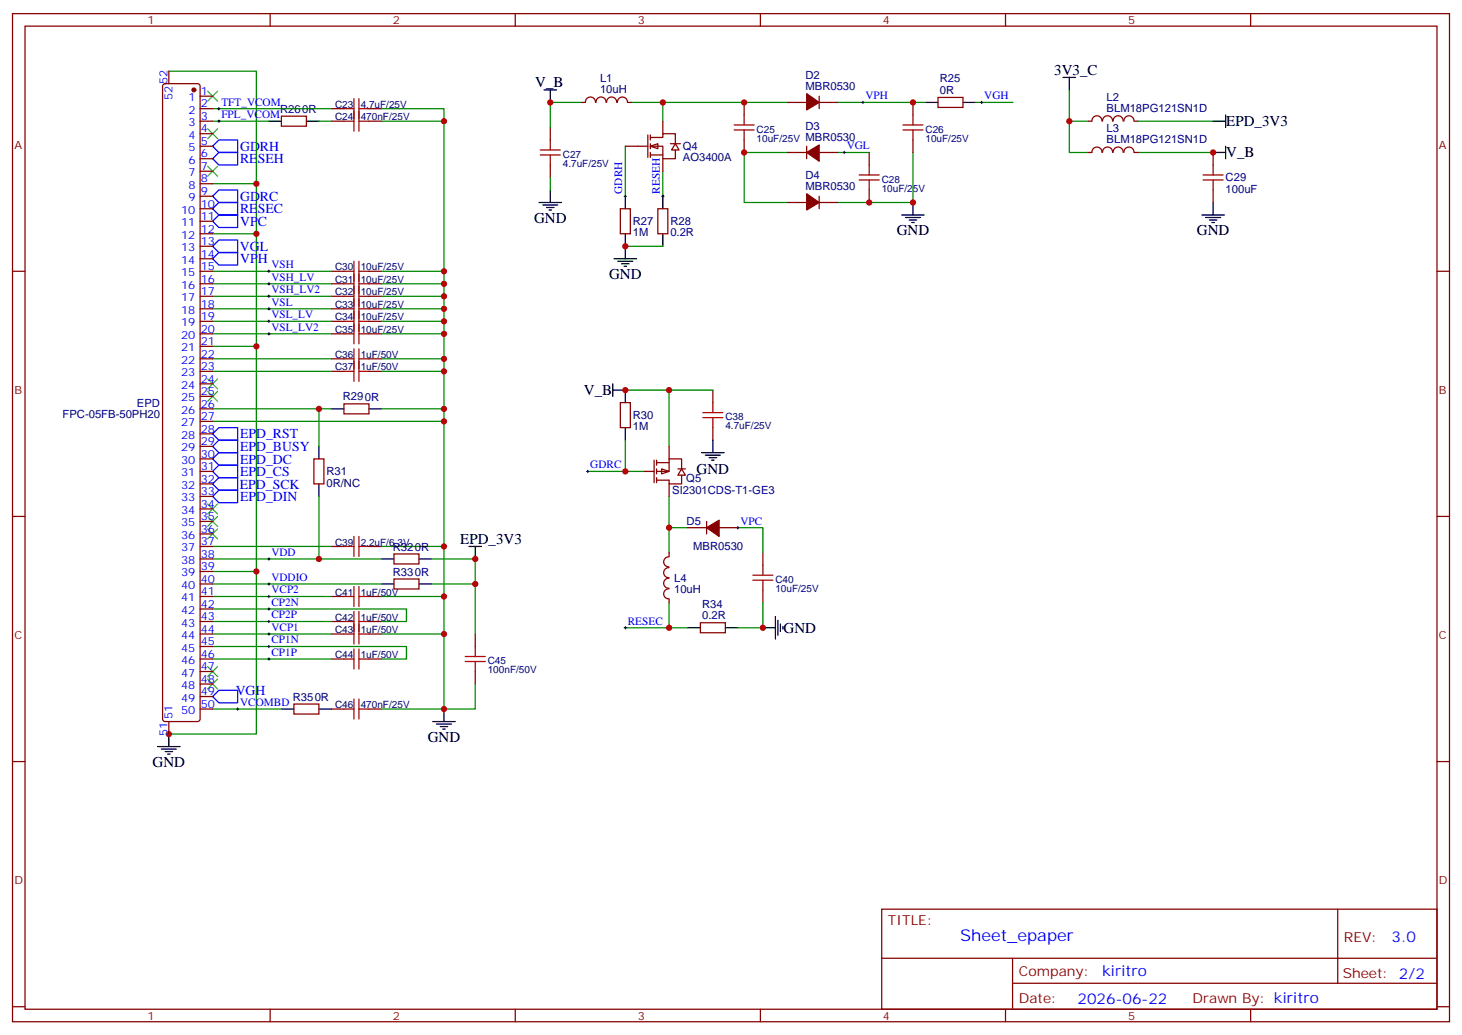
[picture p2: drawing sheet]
<svg xmlns="http://www.w3.org/2000/svg" width="412mm" height="292mm" viewBox="0 0 412 292" stroke-linecap="round" stroke-linejoin="round" font-family="sans-serif">
<g fill="none" stroke="#870000" stroke-width=".35">
<path d="M3.5 3.8h405.4v284.4h-405.4zM7.1 7.4h398.2v277.3h-398.2zM76.2 3.8v3.6M145.3 3.8v3.6M214.5 3.8v3.6M283.6 3.8v3.6M352.8 3.8v3.6M79.4 32.8h7v2.8h-7zM93.5 30.7h3.5M93.5 34.2h3.5M104.1 30.7h3.5M104.1 34.2h3.5"/>
<path d="M155.2 35.9v3.6M164 28.9h1.1M165.1 28.9a1.41 1.41 0 0 1 1.4-1.5 1.41 1.41 0 0 1 1.5 1.5M168.1 28.9a1.41 1.41 0 0 1 1.4-1.5 1.41 1.41 0 0 1 1.4 1.5M171.1 28.9a1.41 1.41 0 0 1 1.4-1.5 1.41 1.41 0 0 1 1.4 1.5M174.2 28.9a1.41 1.41 0 0 1 1.4-1.5 1.41 1.41 0 0 1 1.4 1.5M177.1 28.9h1.1M209.9 28.9v3.5M209.9 39.5v3.5M257.5 28.9v3.5M257.5 39.5v3.5M264.6 27.5h7v2.8h-7z"/>
<path d="M155.2 46.5v3.6M175 58.9h2.8v7h-2.8zM185.6 58.9h2.8v7h-2.8zM245.2 43v3.5M245.2 53.6v3.5M342.2 43v3.5M342.2 53.6v3.5M3.5 76.5h3.6M93.5 76.5h3.5M104.1 76.5h3.5M405.3 76.5h3.6M93.5 80h3.5"/>
<path d="M93.5 83.6h3.5M93.5 87.1h3.5M93.5 90.6h3.5M93.5 94.2h3.5M104.1 80h3.5M104.1 83.6h3.5M104.1 87.1h3.5M104.1 90.6h3.5M104.1 94.2h3.5M93.5 101.2h3.5M93.5 104.7h3.5M97 113.9h7.1v2.8h-7.1z"/>
<path d="M104.1 101.2h3.5M104.1 104.7h3.5M175 113.6h2.8v7h-2.8zM201.1 110v3.6M88.5 129.4h2.9v7.1h-2.9zM201.1 120.6v3.5M3.5 145.7h3.6M93.5 154.1h3.5M104.1 154.1h3.5M111.1 156.2h7.1v2.9h-7.1zM188.7 157.1a1.41 1.41 0 0 0-1.5 1.4 1.41 1.41 0 0 0 1.5 1.4M188.7 155.9v1.1"/>
<path d="M215.2 155.9v3.5M405.3 145.7h3.6M93.5 168.2h3.5M93.5 175.3h3.5M93.5 178.8h3.5M104.1 168.2h3.5M104.1 175.3h3.5M104.1 178.8h3.5M111.1 163.3h7.1v2.8h-7.1zM134.1 178.8v3.6M188.7 163.1a1.41 1.41 0 0 0-1.5 1.4 1.41 1.41 0 0 0 1.5 1.4M188.7 160.1a1.41 1.41 0 0 0-1.5 1.4 1.41 1.41 0 0 0 1.5 1.4"/>
<path d="M188.7 166.1a1.41 1.41 0 0 0-1.5 1.4 1.41 1.41 0 0 0 1.5 1.4M188.7 168.9v1.1M197.6 175.6h7v2.9h-7zM215.2 166.5v3.5M82.9 198.6h7.1v2.8h-7.1zM93.5 185.9h3.5M93.5 200h3.5M104.1 185.9h3.5M104.1 200h3.5M134.1 189.4v3.5M3.5 214.8h3.6M405.3 214.8h3.6"/>
<path d="M248.7 256.4h156.6v28.3h-156.6zM377.3 256.5v20.8M248.7 270.3h156.5M285.6 277.3h119.6M285.6 270.3v14.1M3.5 284h3.6M76.2 284.7v3.5M145.3 284.7v3.5M214.5 284.7v3.5M283.6 284.7v3.5M352.8 284.7v3.5M405.3 284h3.6"/>
</g>
<g fill="none" stroke="#3c3" stroke-width=".35">
<path d="M58.6 25.7l2.8 2.8M58.6 36.3l2.8 2.8M61.4 25.7l-2.8 2.8M61.4 36.3l-2.8 2.8M58.6 46.9l2.8 2.8M61.4 46.9l-2.8 2.8M58.6 106.9l2.8 2.8M58.6 110.4l2.8 2.8M61.4 106.9l-2.8 2.8M61.4 110.4l-2.8 2.8M58.6 142.1l2.8 2.9M58.6 145.7l2.8 2.8"/>
<path d="M58.6 149.2l2.8 2.8M61.4 142.1l-2.8 2.9M61.4 145.7l-2.8 2.8M61.4 149.2l-2.8 2.8M58.6 188l2.8 2.8M58.6 191.5l2.8 2.8M61.4 188l-2.8 2.8M61.4 191.5l-2.8 2.8"/>
</g>
<g fill="none" stroke="#000" stroke-width=".35">
<path d="M75.8 34.2h3.6M86.4 34.2h3.6M153.5 25.4h3.5M155.2 25.4v3.5M261.1 28.9h3.5M271.6 28.9h3.6M299.9 21.8h3.5M301.6 21.8v3.6M342.2 34.2h3.5M345.7 32.4v3.5M152 57.1h6.4M153.1 57.8h4.2"/>
<path d="M154.2 58.5h2.1M154.9 59.2h.7M155.2 53.6v3.5M176.4 55.4v3.5M187 55.4v3.5M257.5 57.1v3.5M342.2 43h3.5M342.2 57.1v3.5M345.7 41.2v3.6M173.2 73h6.4M174.3 73.7h4.2M175.3 74.4h2.1"/>
<path d="M176 75.1h.7M176.4 65.9v7.1M187 65.9v3.6M254.4 60.6h6.3M255.4 61.3h4.2M256.5 62.1h2.1M257.2 62.8h.7M339 60.6h6.4M340.1 61.3h4.2M341.1 62.1h2.2M341.8 62.8h.7M93.5 115.3h3.5"/>
<path d="M104.1 115.3h3.5M172.9 110h3.5v3.6M172.9 108.3v3.5M90 125.9v3.5M90 136.5v3.5M176.4 120.6v3.5M197.9 127.7h6.4M199 128.4h4.2M200 129.1h2.1M200.7 129.8h.7M201.1 124.1v3.6M107.6 157.7h3.5"/>
<path d="M118.2 157.7h3.5M132.3 154.1h3.5M134.1 154.1v3.6M107.6 164.7h3.5M118.2 164.7h3.5M194 177.1h3.6M204.6 177.1h3.5M215.2 177.1h3.5M218.7 173.9v6.3M219.4 174.9v4.3M220.1 176v2.1M220.8 176.7v.7"/>
<path d="M79.4 200h3.5M90 200h3.5M125.2 200v3.5M44.4 210.6h6.4M45.5 211.3h4.2M46.6 212h2.1M47.3 212.7h.7M47.6 207v3.6M122.1 203.5h6.3M123.1 204.2h4.3M124.2 204.9h2.1M124.9 205.6h.7"/>
</g>
<g fill="none" stroke="#a10000" stroke-width=".35">
<path d="M97 30.7h2.8M97 34.2h2.8M99.8 27.8v9.2M101.2 30.7h2.9M101.2 27.8v9.2M101.2 34.2h2.9M155.2 39.5v2.8M207.1 36.7h5.6M207.1 35.2h5.6M209.9 32.4v2.8M209.9 36.7v2.8M254.7 36.7h5.6"/>
<path d="M254.7 35.2h5.6M257.5 32.4v2.8M257.5 36.7v2.8M152.4 43.7h5.6M152.4 42.3h5.6M155.2 43.7v2.8M242.4 50.8h5.6M242.4 49.4h5.6M245.2 46.5v2.9M245.2 50.8v2.8M339.4 50.8h5.6M339.4 49.4h5.6"/>
<path d="M342.2 46.5v2.9M342.2 50.8v2.8M97 76.5h2.8M99.8 73.7v23.3M101.2 73.7v23.3M101.2 76.5h2.9M97 80h2.8M97 83.6h2.8M97 87.1h2.8M97 90.6h2.8M97 94.2h2.8M99.8 98.4v9.2"/>
<path d="M101.2 98.4v9.2M101.2 80h2.9M101.2 83.6h2.9M101.2 87.1h2.9M101.2 90.6h2.9M101.2 94.2h2.9M97 101.2h2.8M97 104.7h2.8M101.2 101.2h2.9M101.2 104.7h2.9M198.3 117.8h5.6M198.3 116.4h5.6"/>
<path d="M201.1 113.6v2.8M201.1 117.8v2.8M97 154.1h2.8M99.8 151.3v5.7M101.2 151.3v5.7M101.2 154.1h2.9M215.2 159.4v2.8M97 168.2h2.8M97 175.3h2.8M97 178.8h2.8M99.8 165.4v5.7M99.8 172.5v9.1"/>
<path d="M101.2 165.4v5.7M101.2 172.5v9.1M101.2 168.2h2.9M101.2 175.3h2.9M101.2 178.8h2.9M212.4 162.2h5.6M212.4 163.7h5.6M215.2 163.7v2.8M97 185.9h2.8M97 200h2.8M99.8 183.1v5.6M99.8 197.2v5.6"/>
<path d="M101.2 183.1v5.6M101.2 197.2v5.6M101.2 185.9h2.9M101.2 200h2.9M131.2 186.6h5.7M131.2 185.2h5.7M134.1 182.4v2.8M134.1 186.6v2.8"/>
</g>
<g fill="none" stroke="#008700" stroke-width=".35">
<path d="M47.6 20.1h24.7v31.7M60 30.7h33.5M60 34.2h15.8M90 34.2h3.5M107.6 30.7h17.6v3.5h-17.6M125.2 34.2v60h-17.6M164 28.9h-8.8v7M178.2 28.9h8.8v5.3M187 28.9h35.2M236.4 28.9h24.7M275.2 28.9h10.6M301.6 25.4v8.8"/>
<path d="M306.9 34.2h-5.3v8.8h5.3M321 34.2h21.2M60 51.8h12.3v14.1h-12.3M155.2 50.1v3.5M176.4 41.2v14.2M187 48.3v7.1M222.2 43h-12.3v14.1h12.3M236.4 43h8.8M257.5 43v14.1h-21.1M321 43h21.2M60 76.5h33.5M72.3 65.9v31.8h-12.3"/>
<path d="M107.6 76.5h17.6M176.4 69.5h10.6M60 80h33.5M60 83.6h33.5M60 87.1h33.5M60 90.6h33.5M60 94.2h33.5M72.3 97.7v63.5h-12.3M107.6 80h17.6M107.6 83.6h17.6M107.6 87.1h17.6M107.6 90.6h17.6"/>
<path d="M125.2 94.2v7h-17.6M60 101.2h33.5M60 104.7h33.5M60 115.3h33.5M90 115.3v10.6M125.2 101.2v3.5h-17.6M125.2 115.3v3.6h-65.2M125.2 104.7v10.6h-17.6M125.2 118.9v35.2h-17.6M176.4 110h24.7M188.7 110v15.9M165.8 133h10.6"/>
<path d="M176.4 124.1v8.9h5.3M60 154.1h33.5M60 157.7h47.6M90 140v17.7M121.7 157.7h12.4v7h-12.4M125.2 154.1v14.1h-17.6M188.7 140v15.9M188.7 148.8h5.3M208.1 148.8h7.1v7.1M60 171.8h54.7v3.5h-7.1M60 164.7h47.6M60 168.2h33.5"/>
<path d="M60 175.3h33.5M60 178.8h33.5M72.3 161.2v45.8h-24.7M125.2 168.2v10.6h-17.6M125.2 178.8v21.2h-17.6M134.1 164.7v14.1M176.4 177.1h12.3M188.7 170v7.1h5.3M215.2 170v7.1h-7.1M60 182.4h54.7v3.5h-7.1M60 185.9h33.5M60 200h19.4"/>
<path d="M134.1 192.9v7.1h-8.9"/>
</g>
<g fill="none" stroke="#00f" stroke-width=".35">
<path d="M60 41.2l1.7-1.7h5.3v3.5h-5.3zM60 44.8l1.7-1.8h5.3v3.5h-5.3zM60 55.4l1.7-1.8h5.3v3.5h-5.3zM60 58.9l1.7-1.8h5.3v3.5h-5.3zM60 62.4l1.7-1.8h5.3v3.6h-5.3zM60 73l1.7-1.8h5.3v3.6h-5.3zM61.7 67.7h5.3v3.5h-5.3l-1.7-1.7zM60 122.4l1.7-1.8h5.3v3.5h-5.3zM60 125.9l1.7-1.8h5.3v3.6h-5.3zM60 129.4l1.7-1.7h5.3v3.5h-5.3zM60 133l1.7-1.8h5.3v3.5h-5.3zM60 136.5l1.7-1.8h5.3v3.6h-5.3z"/>
<path d="M60 140l1.7-1.7h5.3v3.5h-5.3zM60 196.5l1.7-1.8h5.3v3.5h-5.3z"/>
</g>
<g fill="none" stroke="#000" stroke-width=".28">
<path d="M61.4 30.7h.7M61.4 34.2h.7M61.7 30.3v.7M61.7 33.8v.7M243.1 28.9h.7M243.4 28.5v.7M276.6 28.9h.7M276.9 28.5v.7M176 55.4h.7M176.4 55v.7M186.6 55.4h.7M187 55v.7"/>
<path d="M237.8 43h.7M238.1 42.7v.7M75.5 76.5h.7M75.8 76.2v.7M75.8 79.7v.7M75.5 80h.7M75.5 83.6h.7M75.5 87.1h.7M75.5 90.6h.7M75.5 94.2h.7M75.8 83.2v.7M75.8 86.7v.8"/>
<path d="M75.8 90.3v.7M75.8 93.8v.7M165.5 133h.7M165.8 132.6v.7M75.5 157.7h.7M75.8 157.3v.7M207.8 148.8h.7M208.1 148.5v.7M75.5 164.7h.7M75.5 168.2h.7M75.5 171.8h.7M75.5 175.3h.7"/>
<path d="M75.5 178.8h.7M75.8 164.4v.7M75.8 167.9v.7M75.8 171.4v.7M75.8 174.9v.7M75.8 178.5v.7M176 177.1h.7M176.4 176.7v.7M66.7 200h.7M67 199.6v.7M75.5 182.4h.7M75.5 185.9h.7"/>
<path d="M75.8 182v.7M75.8 185.5v.7"/>
</g>
<g fill="#c00">
<circle cx="72.3" cy="65.9" r=".88"/>
<circle cx="72.3" cy="97.7" r=".88"/>
<circle cx="72.3" cy="51.8" r=".88"/>
<circle cx="72.3" cy="161.2" r=".88"/>
<circle cx="47.6" cy="207" r=".88"/>
<circle cx="125.2" cy="34.2" r=".88"/>
<circle cx="125.2" cy="76.5" r=".88"/>
<circle cx="125.2" cy="80" r=".88"/>
<circle cx="125.2" cy="83.6" r=".88"/>
<circle cx="125.2" cy="87.1" r=".88"/>
<circle cx="125.2" cy="90.6" r=".88"/>
<circle cx="125.2" cy="94.2" r=".88"/>
<circle cx="125.2" cy="101.2" r=".88"/>
<circle cx="125.2" cy="104.7" r=".88"/>
<circle cx="125.2" cy="115.3" r=".88"/>
<circle cx="125.2" cy="118.9" r=".88"/>
<circle cx="125.2" cy="154.1" r=".88"/>
<circle cx="125.2" cy="168.2" r=".88"/>
<circle cx="125.2" cy="178.8" r=".88"/>
<circle cx="125.2" cy="200" r=".88"/>
<circle cx="134.1" cy="157.7" r=".88"/>
<circle cx="134.1" cy="164.7" r=".88"/>
<circle cx="176.4" cy="69.5" r=".88"/>
<circle cx="155.2" cy="28.9" r=".88"/>
<circle cx="187" cy="28.9" r=".88"/>
<circle cx="209.9" cy="28.9" r=".88"/>
<circle cx="209.9" cy="43" r=".88"/>
<circle cx="257.5" cy="28.9" r=".88"/>
<circle cx="245.2" cy="57.1" r=".88"/>
<circle cx="257.5" cy="57.1" r=".88"/>
<circle cx="301.6" cy="34.2" r=".88"/>
<circle cx="188.7" cy="110" r=".88"/>
<circle cx="188.7" cy="148.8" r=".88"/>
<circle cx="176.4" cy="110" r=".88"/>
<circle cx="176.4" cy="133" r=".88"/>
<circle cx="188.7" cy="177.1" r=".88"/>
<circle cx="215.2" cy="177.1" r=".88"/>
<circle cx="90" cy="115.3" r=".88"/>
<circle cx="90" cy="157.7" r=".88"/>
<circle cx="342.2" cy="43" r=".88"/>
</g>
<path d="M186.6 132.3l2.1 .7-2.1 .7z" fill="#fff" stroke="#870000" stroke-width=".35"/>
<g fill="none" stroke="#870000" stroke-width=".35">
<path d="M181.7 133h2.8M184.5 129.8v6.3M185.2 130.5h3.5M185.2 129.8v1.4M185.2 132.3v1.4M185.2 134.7v1.4M188.7 129.4h3.6v2.9M188.7 129.4v3.6h-3.5M188.7 125.9v3.5M188.7 136.5v3.5M191.2 132.3h2.1M192.3 132.3l1 1.7h-2.1z"/>
<path d="M192.3 134v2.5h-3.6v-1.1h-3.5"/>
</g>
<g fill="#fff" stroke="#870000" stroke-width=".35">
<path d="M183.4 41.2l2.2-.7v1.4z"/>
<path d="M190.5 40.5l1.1 1.8h-2.2z"/>
</g>
<g fill="none" stroke="#870000" stroke-width=".35">
<path d="M46.1 23.8l.5-.2h9.1l.5 .2 .2 .5v178.5l-.2 .5-.5 .2h-9.1l-.5-.2-.2-.5v-178.5zM47.6 20.1v3.5M56.4 34.2h3.6M56.4 27.1h3.6M56.4 30.7h3.6M56.4 37.7h3.6M182.7 38.1v6.3M183.4 38.8h3.6v-1.1h3.5v2.8M183.4 38.1v1.4M187 34.2v3.5M222.2 28.9h5.3M231.1 27.1v3.6"/>
<path d="M231.1 28.9h5.3M306.9 34.2h1.1M308 34.2a1.41 1.41 0 0 1 1.4-1.5 1.41 1.41 0 0 1 1.4 1.5M311 34.2a1.41 1.41 0 0 1 1.4-1.5 1.41 1.41 0 0 1 1.4 1.5M314 34.2a1.41 1.41 0 0 1 1.4-1.5 1.41 1.41 0 0 1 1.4 1.5M317 34.2a1.41 1.41 0 0 1 1.4-1.5 1.41 1.41 0 0 1 1.4 1.5M320 34.2h1M56.4 41.2h3.6M56.4 44.8h3.6M56.4 48.3h3.6M56.4 51.8h3.6M56.4 55.4h3.6"/>
<path d="M56.4 58.9h3.6M176.4 41.2h6.3M183.4 41.2h3.6v3.6h3.5v-2.5M183.4 43.7h3.6M183.4 40.5v1.4M183.4 43v1.4M187 44.8v3.5M189.1 40.5h2.8M222.2 43h5.3M222.2 57.1h5.3M227.5 41.2v3.6M231.1 43h5.3"/>
<path d="M231.1 57.1h5.3M231.1 55.4v3.5M306.9 43h1.1M308 43a1.41 1.41 0 0 1 1.4-1.5 1.41 1.41 0 0 1 1.4 1.5M311 43a1.41 1.41 0 0 1 1.4-1.5 1.41 1.41 0 0 1 1.4 1.5M314 43a1.41 1.41 0 0 1 1.4-1.5 1.41 1.41 0 0 1 1.4 1.5M317 43a1.41 1.41 0 0 1 1.4-1.5 1.41 1.41 0 0 1 1.4 1.5M320 43h1M56.4 62.4h3.6M56.4 65.9h3.6M56.4 69.5h3.6M56.4 73h3.6"/>
<path d="M56.4 76.5h3.6M56.4 80h3.6M56.4 83.6h3.6M56.4 87.1h3.6M56.4 90.6h3.6M56.4 94.2h3.6M56.4 97.7h3.6M56.4 101.2h3.6M56.4 104.7h3.6M56.4 108.3h3.6M56.4 111.8h3.6M56.4 115.3h3.6"/>
<path d="M56.4 118.9h3.6M56.4 122.4h3.6M56.4 125.9h3.6M56.4 129.4h3.6M56.4 133h3.6M56.4 136.5h3.6M56.4 140h3.6M56.4 143.5h3.6M56.4 147.1h3.6M56.4 150.6h3.6M56.4 154.1h3.6M56.4 157.7h3.6"/>
<path d="M194 148.8h5.3M199.3 147.1v3.5M202.8 148.8h5.3M56.4 161.2h3.6M56.4 164.7h3.6M56.4 168.2h3.6M56.4 171.8h3.6M56.4 175.3h3.6M56.4 178.8h3.6M56.4 182.4h3.6M56.4 185.9h3.6M56.4 189.4h3.6"/>
<path d="M56.4 192.9h3.6M56.4 196.5h3.6M56.4 200h3.6M47.6 203.5v3.5"/>
</g>
<g fill="#870000" stroke="#870000" stroke-width=".35">
<path d="M199.3 148.8l3.5-2.1v4.6z"/>
<path d="M227.5 54.6l3.6 2.5-3.6 2.1z"/>
<path d="M227.5 43l3.6-2.1v4.6z"/>
<path d="M227.5 26.4l3.6 2.5-3.6 2.1z"/>
<circle cx="54.7" cy="25.4" r=".53"/>
</g>
<text font-size="4.6" fill="#00f" x="270.8" y="265.5">Sheet_epaper</text>
<g font-size="4.2">
<text x="297.4" y="21.1">3V3_C</text>
<text x="151" y="24.7">V_B</text>
<text x="345.9" y="35.6">EPD_3V3</text>
<text x="345.9" y="44.4">V_B</text>
<text x="150.6" y="62.8">GND</text>
<text x="252.9" y="66.3">GND</text>
<text x="337.6" y="66.3">GND</text>
<text x="171.8" y="78.6">GND</text>
<text x="164.7" y="111.4">V_B</text>
<text x="196.5" y="133.7">GND</text>
<text x="129.8" y="153.4">EPD_3V3</text>
<text x="221" y="178.5">GND</text>
<text x="120.6" y="209.2">GND</text>
<text x="43" y="216.2">GND</text>
</g>
<g font-size="4.2" fill="#00f">
<text x="392.5" y="265.7">3.0</text>
<text x="310.9" y="275.3">kiritro</text>
<text x="304" y="283.1">2026-06-22</text>
</g>
<g font-size="3.9" fill="#00f">
<text x="67.7" y="42.5">GDRH</text>
<text x="67.7" y="46.1">RESEH</text>
<text x="67.7" y="56.7">GDRC</text>
<text x="67.7" y="60.2">RESEC</text>
<text x="67.7" y="63.7">VPC</text>
<text x="67.7" y="70.8">VGL</text>
<text x="67.7" y="74.3">VPH</text>
<text x="67.7" y="123.7">EPD_RST</text>
<text x="67.7" y="127.2">EPD_BUSY</text>
<text x="67.7" y="130.7">EPD_DC</text>
<text x="67.7" y="137.8">EPD_SCK</text>
<text x="67.7" y="134.3">EPD_CS</text>
<text x="67.7" y="141.3">EPD_DIN</text>
<text x="66.5" y="196">VGH</text>
</g>
<g font-size="3.9" fill="#800">
<text x="250.5" y="261">TITLE:</text>
<text x="379.1" y="265.7">REV:</text>
<text x="287.4" y="275.2">Company:</text>
<text x="378.7" y="275.8">Sheet: 2/2</text>
<text x="287.4" y="282.9">Date:</text>
<text x="336.4" y="283">Drawn By: kiritro</text>
</g>
<g font-size="3.2" fill="#800">
<text x="41.6" y="6.8">1</text>
<text x="110.8" y="6.8">2</text>
<text x="179.9" y="6.8">3</text>
<text x="249.1" y="6.8">4</text>
<text x="318.2" y="6.8">5</text>
<text x="4.1" y="41.9">A</text>
<text x="405.9" y="41.9">A</text>
<text x="4.1" y="111.1">B</text>
<text x="405.9" y="111.1">B</text>
<text x="4.1" y="180.2">C</text>
<text x="405.9" y="180.2">C</text>
<text x="4.1" y="249.4">D</text>
<text x="405.9" y="249.4">D</text>
<text x="41.6" y="287.7">1</text>
<text x="110.8" y="287.7">2</text>
<text x="179.9" y="287.7">3</text>
<text x="249.1" y="287.7">4</text>
<text x="318.2" y="287.7">5</text>
</g>
<g font-size="3.2" fill="#00f">
<text x="47.3" y="23.6" transform="rotate(-90 47.3 23.6)">52</text>
<text x="48.7" y="28.3" transform="rotate(-90 48.7 28.3)">52</text>
<text x="53.1" y="28.5">1</text>
<text x="56.6" y="26.8">1</text>
<text x="62.4" y="29.8">TFT_VCOM</text>
<text x="244.1" y="28">VPH</text>
<text x="277.6" y="28">VGH</text>
<text x="53.1" y="32.1">2</text>
<text x="53.1" y="35.6">3</text>
<text x="56.6" y="30.3">2</text>
<text x="56.6" y="33.8">3</text>
<text x="62.4" y="33.3">FPL_VCOM</text>
<text x="53.1" y="39.1">4</text>
<text x="56.6" y="37.4">4</text>
<text x="56.6" y="40.9">5</text>
<text x="53.1" y="42.7">5</text>
<text x="53.1" y="46.2">6</text>
<text x="56.6" y="44.4">6</text>
<text x="56.6" y="47.9">7</text>
<text x="238.8" y="42.1">VGL</text>
<text x="53.1" y="49.7">7</text>
<text x="53.1" y="53.2">8</text>
<text x="56.6" y="51.5">8</text>
<text x="53.1" y="56.8">9</text>
<text x="56.6" y="55">9</text>
<text x="56.6" y="58.5">10</text>
<text x="175.5" y="54.6" transform="rotate(-90 175.5 54.6)">GDRH</text>
<text x="186.1" y="54.6" transform="rotate(-90 186.1 54.6)">RESEH</text>
<text x="51.1" y="60.3">10</text>
<text x="51.1" y="63.8">11</text>
<text x="56.6" y="62.1">11</text>
<text x="56.6" y="65.6">12</text>
<text x="51.1" y="67.3">12</text>
<text x="51.1" y="70.9">13</text>
<text x="56.6" y="69.1">13</text>
<text x="51.1" y="74.4">14</text>
<text x="51.1" y="77.9">15</text>
<text x="56.6" y="72.6">14</text>
<text x="56.6" y="76.2">15</text>
<text x="76.6" y="75.6">VSH</text>
<text x="51.1" y="81.5">16</text>
<text x="56.6" y="79.7">16</text>
<text x="56.6" y="83.2">17</text>
<text x="76.6" y="79.2">VSH_LV</text>
<text x="76.6" y="82.7">VSH_LV2</text>
<text x="51.1" y="85">17</text>
<text x="51.1" y="88.5">18</text>
<text x="56.6" y="86.7">18</text>
<text x="76.6" y="86.2">VSL</text>
<text x="76.6" y="89.7">VSL_LV</text>
<text x="51.1" y="92">19</text>
<text x="51.1" y="95.6">20</text>
<text x="56.6" y="90.3">19</text>
<text x="56.6" y="93.8">20</text>
<text x="76.6" y="93.3">VSL_LV2</text>
<text x="51.1" y="99.1">21</text>
<text x="56.6" y="97.3">21</text>
<text x="56.6" y="100.9">22</text>
<text x="51.1" y="102.6">22</text>
<text x="51.1" y="106.2">23</text>
<text x="56.6" y="104.4">23</text>
<text x="56.6" y="107.9">24</text>
<text x="51.1" y="109.7">24</text>
<text x="51.1" y="113.2">25</text>
<text x="56.6" y="111.4">25</text>
<text x="51.1" y="116.7">26</text>
<text x="56.6" y="115">26</text>
<text x="56.6" y="118.5">27</text>
<text x="51.1" y="120.3">27</text>
<text x="51.1" y="123.8">28</text>
<text x="56.6" y="122">28</text>
<text x="56.6" y="125.6">29</text>
<text x="51.1" y="127.3">29</text>
<text x="51.1" y="130.8">30</text>
<text x="56.6" y="129.1">30</text>
<text x="51.1" y="134.4">31</text>
<text x="51.1" y="137.9">32</text>
<text x="56.6" y="132.6">31</text>
<text x="56.6" y="136.1">32</text>
<text x="166.5" y="132.1">GDRC</text>
<text x="51.1" y="141.4">33</text>
<text x="56.6" y="139.7">33</text>
<text x="56.6" y="143.2">34</text>
<text x="51.1" y="145">34</text>
<text x="51.1" y="148.5">35</text>
<text x="56.6" y="146.7">35</text>
<text x="208.8" y="148">VPC</text>
<text x="51.1" y="152">36</text>
<text x="51.1" y="155.5">37</text>
<text x="56.6" y="150.2">36</text>
<text x="56.6" y="153.8">37</text>
<text x="51.1" y="159.1">38</text>
<text x="56.6" y="157.3">38</text>
<text x="56.6" y="160.8">39</text>
<text x="76.6" y="156.8">VDD</text>
<text x="51.1" y="162.6">39</text>
<text x="51.1" y="166.1">40</text>
<text x="56.6" y="164.4">40</text>
<text x="56.6" y="167.9">41</text>
<text x="76.6" y="163.8">VDDIO</text>
<text x="76.6" y="167.4">VCP2</text>
<text x="51.1" y="169.7">41</text>
<text x="51.1" y="173.2">42</text>
<text x="56.6" y="171.4">42</text>
<text x="76.6" y="170.9">CP2N</text>
<text x="51.1" y="176.7">43</text>
<text x="56.6" y="174.9">43</text>
<text x="56.6" y="178.5">44</text>
<text x="76.6" y="174.4">CP2P</text>
<text x="76.6" y="177.9">VCP1</text>
<text x="177.1" y="176.2">RESEC</text>
<text x="51.1" y="180.2">44</text>
<text x="51.1" y="183.8">45</text>
<text x="56.6" y="182">45</text>
<text x="56.6" y="185.5">46</text>
<text x="76.6" y="181.5">CP1N</text>
<text x="76.6" y="185">CP1P</text>
<text x="51.1" y="187.3">46</text>
<text x="51.1" y="190.8">47</text>
<text x="56.6" y="189.1">47</text>
<text x="51.1" y="194.3">48</text>
<text x="51.1" y="197.9">49</text>
<text x="56.6" y="192.6">48</text>
<text x="56.6" y="196.1">49</text>
<text x="48.7" y="202.8" transform="rotate(-90 48.7 202.8)">51</text>
<text x="51.1" y="201.4">50</text>
<text x="56.6" y="199.6">50</text>
<text x="67.7" y="199.1">VCOMBD</text>
<text x="47.3" y="207.5" transform="rotate(-90 47.3 207.5)">51</text>
</g>
<g font-size="3.2" fill="#000080">
<text x="169.3" y="23.2">L1</text>
<text x="227.2" y="22.2">D2</text>
<text x="265.1" y="23.3">R25</text>
<text x="169.3" y="26.3">10uH</text>
<text x="227.2" y="25.4">MBR0530</text>
<text x="265.1" y="26.4">0R</text>
<text x="312.1" y="28.4">L2</text>
<text x="79" y="31.8">R260R</text>
<text x="312.1" y="31.6">BLM18PG121SN1D</text>
<text x="227.2" y="36.7">D3</text>
<text x="312.1" y="40.4">BLM18PG121SN1D</text>
<text x="312.1" y="37.2">L3</text>
<text x="192.6" y="45.5">AO3400A</text>
<text x="192.6" y="42.4">Q4</text>
<text x="227.2" y="53.6">MBR0530</text>
<text x="227.2" y="50.4">D4</text>
<text x="345.7" y="51.2">C29</text>
<text x="345.7" y="54.4">100uF</text>
<text x="178.5" y="63.6">R27</text>
<text x="189.1" y="63.6">R28</text>
<text x="178.5" y="66.7">1M</text>
<text x="189.1" y="66.7">0.2R</text>
<text x="96.7" y="112.9">R290R</text>
<text x="17.6" y="117.9">FPC-05FB-50PH20</text>
<text x="38.6" y="114.7">EPD</text>
<text x="178.5" y="118.2">R30</text>
<text x="178.5" y="121.4">1M</text>
<text x="92.1" y="137.3">0R/NC</text>
<text x="92.1" y="134.1">R31</text>
<text x="193.6" y="135.9">Q5</text>
<text x="189.6" y="139.4">SI2301CDS-T1-GE3</text>
<text x="193.7" y="148.2">D5</text>
<text x="110.8" y="155.3">R320R</text>
<text x="195.5" y="155.3">MBR0530</text>
<text x="110.8" y="162.3">R330R</text>
<text x="190.1" y="167.3">10uH</text>
<text x="190.1" y="164.1">L4</text>
<text x="198.1" y="171.4">R34</text>
<text x="198.1" y="174.6">0.2R</text>
<text x="82.6" y="197.6">R350R</text>
</g>
<g font-size="2.8" fill="#000080">
<text x="94.5" y="30.4">C23</text>
<text x="94.5" y="33.9">C24</text>
<text x="101.8" y="30.4">4.7uF/25V</text>
<text x="101.8" y="33.9">470nF/25V</text>
<text x="213.4" y="39.9">10uF/25V MBR0530</text>
<text x="213.4" y="37.5">C25</text>
<text x="261.1" y="39.9">10uF/25V</text>
<text x="261.1" y="37.5">C26</text>
<text x="158.7" y="47">4.7uF/25V</text>
<text x="158.7" y="44.5">C27</text>
<text x="248.7" y="51.6">C28</text>
<text x="248.7" y="54">10uF/25V</text>
<text x="94.5" y="76.3">C30</text>
<text x="101.8" y="76.3">10uF/25V</text>
<text x="94.5" y="79.8">C31</text>
<text x="94.5" y="83.3">C32</text>
<text x="101.8" y="79.8">10uF/25V</text>
<text x="101.8" y="83.3">10uF/25V</text>
<text x="94.5" y="86.9">C33</text>
<text x="101.8" y="86.9">10uF/25V</text>
<text x="94.5" y="90.4">C34</text>
<text x="94.5" y="93.9">C35</text>
<text x="101.8" y="90.4">10uF/25V</text>
<text x="101.8" y="93.9">10uF/25V</text>
<text x="94.5" y="101">C36</text>
<text x="101.8" y="101">1uF/50V</text>
<text x="94.5" y="104.5">C37</text>
<text x="101.8" y="104.5">1uF/50V</text>
<text x="204.6" y="118.6">C38</text>
<text x="204.6" y="121.1">4.7uF/25V</text>
<text x="94.5" y="153.9">C39</text>
<text x="101.8" y="153.9">2.2uF/6.3V</text>
<text x="94.5" y="168">C41</text>
<text x="101.8" y="168">1uF/50V</text>
<text x="218.7" y="166.9">10uF/25V</text>
<text x="218.7" y="164.5">C40</text>
<text x="94.5" y="175.1">C42</text>
<text x="94.5" y="178.6">C43</text>
<text x="101.8" y="175.1">1uF/50V</text>
<text x="101.8" y="178.6">1uF/50V</text>
<text x="94.5" y="185.6">C44</text>
<text x="101.8" y="185.6">1uF/50V</text>
<text x="137.6" y="189.9">100nF/50V</text>
<text x="137.6" y="187.4">C45</text>
<text x="94.5" y="199.7">C46</text>
<text x="101.8" y="199.7">470nF/25V</text>
</g>
</svg>
